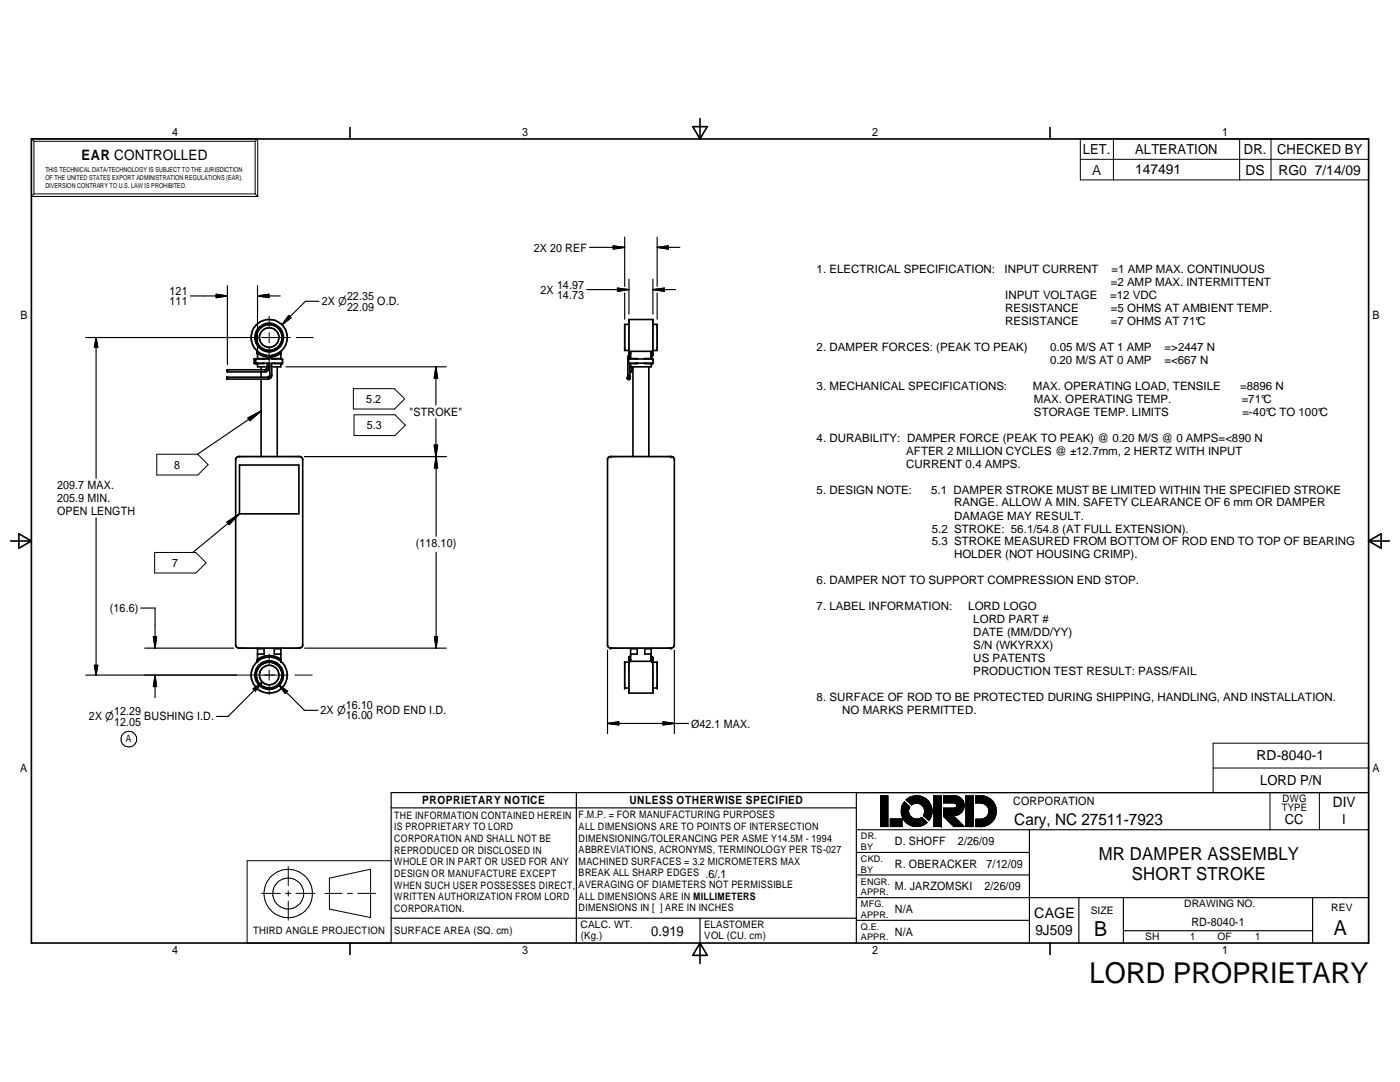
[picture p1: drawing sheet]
<svg xmlns="http://www.w3.org/2000/svg" width="279mm" height="216mm" viewBox="0 0 279 216" stroke-linecap="round" stroke-linejoin="round" font-family="sans-serif">
<g fill="none" stroke="#000" stroke-width=".33">
<path d="M6.3 27.7h266.8v160.5h-266.8zM69.8 25.4v2.3M138.3 25.3h2.8l-1.4 2.4zM139.7 23.7v4M209.5 25.4v2.3M51 71.6v.9M51 72.4l.1 .1M51.1 71.6v.1M51.1 67.1a2.59 2.59 0 0 0 2.6 2.8 2.59 2.59 0 0 0 2.6-2.8M51.3 66.5l-.2 .6M51.4 70.1v1.5M51.4 72.5v.7h1.9"/>
<path d="M51.4 70.4l.9 .6 1 .2M51.4 71.5l1.3 .1M51.4 71.6h-.7l.1 1 1.9-.1M51.6 65.9l-.3 .6M52 65.4l-.4 .5M52.1 73.2v.6M52.1 74.2v1.1M52.1 75.6v15.5M53.3 72.5v.9l-.1 .3-.3 .1h-7.5v.4l7.7-.1a.72 .72 0 0 0 .6-.7v-.9M53.3 71.4v.2M53.4 64.8h.7M53.4 64.8a2.62 2.62 0 0 0-1.8 1.1"/>
<path d="M53.4 64.8l-.6 .1M53.7 71.2h.1M53.7 73.2h.1M53.7 71.4v.2M54.1 64.8a2.66 2.66 0 0 1 1.8 1.1M54.1 64.8l.6 .1M54.1 70.9a3.6 3.6 0 0 0 2.6-5.5 3.6 3.6 0 0 0-6.1 0 3.6 3.6 0 0 0 2.6 5.5l.7 .1M54.2 71v.6l2.2 .1v.7l-2.2 .1v2.5a.65 .65 0 0 1-.6 .6h-8.3v-.3l8.3-.1 .2-.3v-2.4h-2.9v-.9h2.9v-.6M54.7 72.5l1.3 .1M55.3 73.2v17.9M55.5 65.4l.4 .5M55.9 65.9l.3 .6"/>
<path d="M56 70.4l-1 .6-.8 .2M56 70.1v1.5M56 72.5v.7h-1.8M56 71.5l-1.3 .1M56.2 66.5l.1 .6M56.3 71.6v.1M125.3 71.1v.1M125.4 71.7h4.9v.7l-4.8 .1zM125.5 70.9v-7.1h4.8v7.1l-.3 .1M125.5 64.7h-.8v5.2h.8M125.5 70.9l-.2 .3v4.2M125.5 71.6v.1"/>
<path d="M125.6 70.1h4.6M125.6 70.1v.8M125.6 70.1l.1 .1M125.7 72.5l-.1 3.1h-.4l.1-.3M125.7 70.3l.2 .1v1.2M125.7 70.2v.1M125.9 72.5v.7h4.1v-.7M125.9 71.5l1.3 .1M125.9 71.2l-.2 .1v.3M125.9 74.2h.1M126.1 73.2l-.1 .9-.3 .1M126.3 73.2v17.9"/>
<path d="M127.2 72.5l-1.3 .1M128.7 72.5l1.3 .1M129.5 73.2v17.9M130 71.5l-1.3 .1M130.1 70.1l-.1 .2v1.3M130.2 71.6l.1 .1M130.3 64.7h.8v5.2h-.8M47.2 91.4l.3-.3h12.4l.5 .4v37.3l-.4 .4-12.3 .1-.6-.4-.1-37.3zM47.8 92.8h11.8v9.7h-11.8zM121.5 91.2l.2-.1h12.4l.4 .4 .1 37.3-.4 .4-12.3 .1-.6-.4-.1-37.3zM2.1 107.9h4.2M3.8 106.5l2.5 1.4-2.5 1.5z"/>
<path d="M273.1 107.9h4.2M273.1 107.9l2.5-1.4v2.9zM51.1 134.3v.7M51.1 135l.2 .6M51.1 135l.1 .3M51.2 135.3l.1 .3M51.3 135.6l.3 .5M51.4 129.3v2.7M51.4 129.5h1.3v1h-1.3M51.4 131.6a3.8 3.8 0 0 1 4.6 0M51.5 133.4l-.4 .9M51.6 136.1a2.73 2.73 0 0 0 1.8 1.2"/>
<path d="M51.6 136.1l.4 .5M51.6 133.1l-.1 .3M52.1 132.7l-.5 .4M52.1 132.7a2.61 2.61 0 0 1 3.2 0M52.8 137.1l.6 .2M53.4 137.3h.7M54.7 137.1l-.6 .2M55.3 132.7l.5 .4M55.8 133.1l.2 .3M55.9 136.1a2.77 2.77 0 0 1-1.8 1.2M55.9 136.1l-.4 .5M56 133.4l.3 .9"/>
<path d="M56 129.3v2.7M56 129.5h-1.3v1h1.3M56.3 134.3v1l-.4 .8M125.5 132.1h-.8v5.2h.8M125.6 131.1v.9h4.6M125.6 131.9h.1M125.9 129.5h1.3v1h-1.3M125.9 129.3v2.3l-.3 .3M125.9 130.9l-.3 .2M130 129.3v2.4l.1 .3M130 129.5h-1.3v1h1.3M130 131l.3 .1v7.2h-4.8l.1-7.2"/>
<path d="M130.3 132.1h.8v5.2h-.8M69.8 188.2v2.3M139.7 188.2v4M139.7 188.2l1.4 2.4h-2.8zM209.5 188.2v2.3"/>
<circle cx="53.7" cy="67.4" r="2.85"/>
<circle cx="53.7" cy="67.4" r="1.94"/>
<circle cx="53.7" cy="134.7" r="1.93"/>
<circle cx="53.7" cy="134.7" r="3.6"/>
<circle cx="53.7" cy="134.7" r="2.84"/>
</g>
<g fill="#000">
<circle cx="45.3" cy="75.3" r=".16"/>
<circle cx="51.1" cy="71.6" r=".16"/>
<circle cx="51.1" cy="72.5" r=".16"/>
<circle cx="51.4" cy="70.1" r=".16"/>
<circle cx="51.4" cy="70.2" r=".16"/>
<circle cx="51.4" cy="70.3" r=".16"/>
<circle cx="51.4" cy="70.4" r=".16"/>
<circle cx="56" cy="70.3" r=".16"/>
<circle cx="56" cy="70.2" r=".16"/>
<circle cx="56" cy="70.4" r=".16"/>
<circle cx="56" cy="70.1" r=".16"/>
<circle cx="56.3" cy="71.6" r=".16"/>
<circle cx="56.3" cy="72.5" r=".16"/>
<circle cx="125.3" cy="75.4" r=".16"/>
<circle cx="125.5" cy="75.6" r=".16"/>
<circle cx="125.6" cy="70.1" r=".16"/>
<circle cx="125.6" cy="70.2" r=".16"/>
<circle cx="125.7" cy="70.3" r=".16"/>
<circle cx="125.7" cy="74.2" r=".16"/>
<circle cx="125.7" cy="75.4" r=".16"/>
<circle cx="125.7" cy="75.5" r=".16"/>
<circle cx="125.8" cy="70.4" r=".16"/>
<circle cx="125.8" cy="70.3" r=".16"/>
<circle cx="126" cy="74.1" r=".16"/>
<circle cx="130" cy="70.3" r=".16"/>
<circle cx="130" cy="70.4" r=".16"/>
<circle cx="130" cy="71.1" r=".16"/>
<circle cx="130" cy="71" r=".16"/>
<circle cx="130" cy="70.2" r=".16"/>
<circle cx="130.1" cy="70.1" r=".16"/>
<circle cx="130.1" cy="70.9" r=".16"/>
<circle cx="130.2" cy="70.9" r=".16"/>
<circle cx="130.2" cy="70.1" r=".16"/>
<circle cx="130.2" cy="71.6" r=".16"/>
<circle cx="130.2" cy="72.5" r=".16"/>
<circle cx="121.9" cy="91.1" r=".16"/>
<circle cx="133.9" cy="91.1" r=".16"/>
<circle cx="51.4" cy="131.7" r=".16"/>
<circle cx="51.4" cy="131.6" r=".16"/>
<circle cx="51.4" cy="131.9" r=".16"/>
<circle cx="51.4" cy="131.8" r=".16"/>
<circle cx="56" cy="131.9" r=".16"/>
<circle cx="56" cy="131.8" r=".16"/>
<circle cx="56" cy="131.7" r=".16"/>
<circle cx="56" cy="131.6" r=".16"/>
<circle cx="121.9" cy="129.3" r=".16"/>
<circle cx="124.7" cy="137.3" r=".16"/>
<circle cx="124.7" cy="132.1" r=".16"/>
<circle cx="125.6" cy="131.9" r=".16"/>
<circle cx="125.7" cy="131.8" r=".16"/>
<circle cx="125.7" cy="131.7" r=".16"/>
<circle cx="125.8" cy="131.7" r=".16"/>
<circle cx="125.8" cy="131.6" r=".16"/>
<circle cx="130" cy="131.7" r=".16"/>
<circle cx="130" cy="131" r=".16"/>
<circle cx="130" cy="130.9" r=".16"/>
<circle cx="130" cy="131.1" r=".16"/>
<circle cx="130" cy="131.8" r=".16"/>
<circle cx="130" cy="131.9" r=".16"/>
<circle cx="130.1" cy="131.1" r=".16"/>
<circle cx="130.1" cy="131.9" r=".16"/>
<circle cx="130.2" cy="131.1" r=".16"/>
<circle cx="130.2" cy="132" r=".16"/>
<circle cx="131.1" cy="137.3" r=".16"/>
<circle cx="131.1" cy="132.1" r=".16"/>
<circle cx="133.9" cy="129.3" r=".16"/>
</g>
<g fill="#000">
<path d="M43.1 58.7l2.3 .4-2.3 .3zM51.4 59.1l2.3-.4v.7zM122.4 49.1l2.3 .3-2.3 .3zM123.2 57.5l2.3 .3-2.3 .3zM130.3 57.8l2.3-.3v.6zM131.1 49.4l2.3-.3v.6zM19.2 67.4l.3 1.9h-.7zM57.6 62.9l.5 .5-1.8 1.4zM87 73.2l.3 2.2h-.6zM49.5 83.4l2.6-1.4-2.2 1.9zM86.7 88.8h.6l-.3 2.3zM87 91.1l.3 2.3h-.6z"/>
<path d="M45.3 104.2l2.5-1.7-2.1 2.2zM18.8 132.8h.7l-.3 1.9zM30.6 127h.6l-.3 2.3zM30.9 134.7l.3 2.3h-.6zM50.5 137.5l1.9-1.4-1.4 1.8zM55.5 136.6l1.9 1.3-.5 .5zM86.7 127h.6l-.3 2.3zM121.2 144.4l2.3-.4v.7zM132.3 144l2.3 .4-2.3 .3zM175.7 158.8h1.5v6.1zM180.8 159.6l.3-.2 .8 1.2zM181.1 159.4l1 1.1-.2 .1z"/>
<path d="M181.1 159.4l.2-.1 .8 1.2zM181.3 159.3l.3-.2 .5 1.4zM181.6 159.1l.7 1.3-.2 .1zM181.6 159.1l.2-.1 .5 1.4zM181.8 159l.7 1.3-.2 .1zM181.8 159l.3-.1 .4 1.4zM182.1 158.9l.6 1.4h-.2zM182.1 158.9l.3-.1 .3 1.5zM182.4 158.8h.3v1.5zM182.7 158.8l.2 1.4-.2 .1zM182.7 158.8h.3l-.1 1.4zM183 158.8l.1 1.5-.2-.1z"/>
<path d="M183 158.8h.3l-.2 1.5zM183.3 158.8h.3l-.5 1.5zM183.6 158.8l.3 .1-.8 1.4zM183.9 158.9l.2 .1-1 1.3zM184.1 159l.3 .2-1.3 1.1zM183.1 160.3l1.3-1.1 .3 .1zM183.1 160.3l1.6-1 .2 .2zM183.1 160.3l1.8-.8 .2 .2zM183.1 160.3l2-.6 .2 .2zM183.3 160.3l2-.4zM183.7 160.4l1.6-.5-1.4 .7zM183.9 160.6l1.4-.7-1.3 .8z"/>
<path d="M184.1 160.8l1.2-.9 .2 .2zM186.4 158.8h1.5v6.1zM188.3 158.8h2.2l-2.2 1.4zM188.3 160.2l2.2-1.4v1.4zM190.5 158.8h.2l-.2 1.4zM190.7 158.8h.2l-.4 1.4zM190.9 158.8l.3 .1-.7 1.3zM191.2 158.9l.1 .1-.8 1.2zM191.3 159l.3 .1-1.1 1.1zM190.5 160.2l1.1-1.1 .1 .2zM190.5 160.2l1.2-.9 .2 .1zM190.5 160.2l1.4-.8 .2 .2z"/>
<path d="M190.5 160.2l1.6-.6 .1 .2zM190.5 160.2l1.7-.4zM190.6 160.3l1.6-.5zM190.8 160.4l1.4-.6-1.4 .7zM190.8 160.5l1.4-.7-1.3 .8zM190.9 160.6l1.3-.8 .1 .3zM192.7 158.8h1.6v6.1zM196 158.8h.3l-.6 1.4zM196.9 159l.2 .1-1.4 1.1zM195.7 160.2l2-.8 .2 .2zM175.7 158.8l1.5 6.1h-1.5zM177.7 163.4l2.3 1.5h-2.3z"/>
<path d="M177.7 163.4h2.3v1.5zM179.9 162.2l1.4-.2 .1 .2zM179.9 161.9l1.4 .1-1.4 .2zM179.9 161.9l1.4-.1v.2zM179.9 161.6l1.4 .2-1.4 .1zM179.9 161.3l1.4 .5-1.4-.2zM179.9 162.5l1.5-.3v.1zM179.9 162.2h1.5l-1.5 .3zM179.9 161.3l1.5 .2-.1 .3zM180 161l1.4 .5-1.5-.2zM180 161l1.4 .4v.1zM180 160.7l1.4 .7-1.4-.4z"/>
<path d="M179.9 162.5l1.5-.2-1.4 .5zM180 160.7l1.5 .5-.1 .2zM180.2 160.5l1.3 .7-1.5-.5zM180.1 163.1l1.3-.8 .1 .3zM180 162.8l1.4-.5-1.3 .8zM180.2 160.5l1.4 .5-.1 .2zM180.3 160.2l1.3 .8-1.4-.5zM180.3 163.4l1.2-.8 .1 .1zM180.1 163.1l1.4-.5-1.2 .8zM180.5 160l1.1 1-1.3-.8zM180.3 163.4l1.3-.7-1.2 .9zM180.8 164l1.6-.6h.2z"/>
<path d="M180.8 164l1.4-.7 .2 .1zM180.8 164l1.1-1 .1 .2zM181.7 162.9l.2 .1-1.1 1zM180.8 164l1.8-.6-1.6 .9zM181 164.3l1.6-.9-1.4 1zM181.2 164.4l1.4-1-1.2 1.1zM180.4 163.6l1.2-.9 .1 .2zM180.4 163.6l1.3-.7-1.1 .9zM180.6 163.8l1.1-.9-.9 1.1zM181.4 164.5l1.2-1.1-.9 1.3zM182.6 163.4l-.6 1.4-.3-.1zM180.8 164l1.2-.8 .2 .1z"/>
<path d="M182.6 163.4h.2l-.5 1.5zM182.6 163.4l-.3 1.5-.3-.1zM182.8 163.4l-.2 1.5h-.3zM182.8 163.4h.2l-.1 1.5zM182.8 163.4l.1 1.5h-.3zM183 163.4h.2v1.5zM183 163.4l.2 1.5h-.3zM183.2 163.4l.3 1.5h-.3zM183.5 160.4l1.8-.5-1.6 .5zM183.2 163.4h.2l.4 1.4zM183.2 163.4l.6 1.4-.3 .1zM184 160.7l1.3-.8-1.2 .9z"/>
<path d="M183.4 163.4l.2-.1 .5 1.4zM183.4 163.4l.7 1.3-.3 .1zM183.6 163.3l.2-.1 .5 1.4zM183.6 163.3l.7 1.3-.2 .1zM183.8 163.2l.8 1.3-.3 .1zM183.8 163.2l.1-.1 .9 1.2zM183.8 163.2l1 1.1-.2 .2zM183.9 163.1l1.1 1-.2 .2zM184.1 160.8l1.4-.7-1.2 .9zM184.3 161l1.2-.9 .1 .3zM184.3 162.7l1.2 .8-.1 .2zM184.3 161l1.3-.6-1.2 .8z"/>
<path d="M184.4 161.2l1.2-.8 .2 .3zM184.4 162.6l1.3 .6-1.4-.5zM184.3 162.7l1.4 .5-.2 .3zM184.4 161.2l1.4-.5-1.4 .6zM184.4 161.3l1.4-.6 .1 .3zM184.4 162.3l1.4 .7-1.4-.4zM184.4 162.6l1.4 .4-.1 .2zM184.4 161.3l1.5-.3 .1 .2zM184.5 162.1l1.4 .5-1.5-.3zM184.4 162.3l1.5 .3-.1 .4zM184.4 161.3l1.6-.1-1.5 .3zM184.5 161.5l1.5-.3v.3z"/>
<path d="M184.5 162.1l1.5 .3-.1 .2zM184.5 161.5h1.5l-1.5 .3zM184.5 161.8l1.5-.3v.3zM184.5 161.8h1.5l-1.5 .2zM184.5 162l1.5-.2v.3zM184.5 162l1.5 .1h-1.5zM184.5 162.1h1.5v.3zM186.4 158.8l1.5 6.1h-1.5zM188.3 162.9h2.1l-.1 2zM190.4 162.9l2 2h-2.1zM190.5 161.2l-.1 1.6zM188.3 161.2h2.2l-.1 1.6z"/>
<path d="M188.3 161.2l2.1 1.6-2.1 .1zM190.5 161.2l-.1 1.5zM190.7 160.3l1.5-.5zM190.5 161.2h.1l.1 1.5zM190.5 161.2l.2 1.5h-.2zM190.6 161.2l.4 1.4zM190.6 161.2l.4 1.4-.3 .1zM190.7 161.2l.5 1.4h-.2zM190.7 161.2l.1-.1 .6 1.4zM190.7 161.2l.7 1.3-.2 .1zM190.8 161.1l.8 1.2-.2 .2zM190.8 161l1 1.2z"/>
<path d="M190.8 161.1l1 1.1-.2 .1zM190.8 161l1.1 1.1-.1 .1zM190.8 161h.1l1.2 .8zM190.8 161l1.3 .8-.2 .3zM190.9 161l1.3 .6-.1 .2zM190.9 160.6l1.4-.5-1.4 .6zM190.9 160.7l1.4-.6 .1 .2zM190.9 160.8l1.4 .7-1.4-.5zM190.9 161l1.4 .5-.1 .1zM190.9 160.7l1.5-.4v.2zM190.9 160.8l1.5 .4-.1 .3zM190.9 160.7l1.5-.2v.2z"/>
<path d="M190.9 160.8l1.5 .2v.2zM190.9 160.7h1.5l-1.5 .1zM190.9 160.8l1.5-.1v.3zM192.7 158.8l1.6 6.1h-1.6zM195.7 163.4l.3 1.5h-1.3zM194.7 163.4h1l-1 1.5zM194.7 158.8h1l-1 1.4zM194.7 164.9h1.3zM195.7 163.4h.3v1.5zM195.7 160.2l2.2-.6 .2 .3zM195.7 160.2l1.7-.9 .3 .1zM195.7 160.2l1.4-1.1 .3 .2z"/>
<path d="M196.6 158.9l.3 .1-1.2 1.2zM196.3 158.8l.3 .1-.9 1.3zM195.7 158.8h.3l-.3 1.4zM195.7 158.8v1.4h-1zM196 163.4l.3 1.5h-.3zM196 163.4h.2l.1 1.5zM196.2 163.4l.4 1.4-.3 .1zM196.2 163.4h.2l.2 1.4zM196.4 163.4l.5 1.3-.3 .1zM196.4 163.4l.2-.2 .3 1.5zM196.6 163.2l.5 1.4-.2 .1zM196.6 163.2l.1-.1 .4 1.5z"/>
<path d="M196.4 160.4l1.9-.3-1.7 .4zM196.7 163.1l.7 1.3-.3 .2zM196.7 163.1l1 1.2-.3 .1zM196.7 163.1l.2-.1 .8 1.3zM196.6 160.5l1.7-.4-1.6 .5zM196.9 163l1 1.1-.2 .2zM196.9 163l.1-.1 .9 1.2zM196.7 160.6l1.6-.5-1.4 .6zM197 162.9l1.1 1-.2 .2zM197.1 162.6l1 1.3-1.1-1zM196.9 160.7l1.4-.6-1.3 .8zM197.1 162.6l1.2 1.1-.2 .2z"/>
<path d="M197.1 162.6l1.3 .8-.1 .3zM197.2 162.5l1.2 .9-1.3-.8zM197.1 161.1l1.2-1 .1 .2zM197 160.9l1.3-.8-1.2 1zM197.2 162.5l1.3 .7-.1 .2zM197.3 162.3l1.2 .9-1.3-.7zM197.2 161.2l1.2-.9 .1 .3zM197.1 161.1l1.3-.8-1.2 .9zM197.3 162.3l1.4 .6-.2 .3zM197.3 162.3l1.5 .3-.1 .3zM197.3 162.1l1.5 .5-1.5-.3zM197.3 162.1l1.5 .2v.3z"/>
<path d="M197.3 162.1l1.5-.1v.3zM197.4 161.8l1.4 .2-1.5 .1zM197.3 161.6l1.5-.2v.3zM197.3 161.6l1.5-.5v.3zM197.3 161.5l1.5-.4-1.5 .5zM197.3 161.5l1.4-.6 .1 .2zM197.3 161.5l1.2-.9 .2 .3zM197.2 161.2l1.3-.6-1.2 .9zM197.4 161.8l1.4-.1v.3zM197.3 161.6l1.5 .1-1.4 .1z"/>
</g>
<g fill="none" stroke="#000" stroke-width=".2">
<path d="M6.3 27.7l.5 .5M6.3 27.7v11.5M6.3 27.7h45.1M6.3 39.2h45.1M6.8 38.7l-.5 .5M6.8 28.2v10.5M6.8 38.7h44.1M6.8 28.2h44.1M50.9 38.7l.5 .5M50.9 28.2v10.5M51.4 27.7l-.5 .5M51.4 27.7v11.5"/>
<path d="M215.6 27.7h57.5v8.2h-57.5zM215.6 31.8h57.5M222.2 27.7v8.2M247.4 27.7v8.2M253.7 27.7v8.2M49.4 67.4h2.2M52.2 67.4h3.4M53.7 63.1v2.2M53.7 66.3v2.1M53.7 69.4v3.8M55.8 67.4h2.2M59.1 67.4h3.4"/>
<path d="M70.5 77.6h8.2l2.1 2-2.1 2h-8.2zM31.3 90.6h8.2l2 2.1-2 2.1h-8.2zM70.7 82.8h8.1l2.1 2-2.1 2.1h-8.1zM30.9 110.2h8.2l2 2.1-2 2h-8.2zM47.2 134.7h4.4M51.9 134.7h3.5M53.7 130.5v2.1M53.7 133.7v2M53.7 136.8v1.8M55.8 134.7h1.7M58.8 134.7h3.5M175.7 158.8h1.5v6.1h-1.5v-6.1"/>
<path d="M175.7 158.8l1.5 6.1h-1.5zM175.7 158.8h1.5v6.1zM180.5 160l1.1 1-1.3-.8zM180.5 160l1.1 1a1.62 1.62 0 0 0 .3 2 1.62 1.62 0 0 0 2 .1l1.1 1a3.1 3.1 0 0 1-4.1 0 3.1 3.1 0 0 1-.4-4.1zM180.8 159.6l.3-.2 .8 1.2zM180.8 159.6a3.1 3.1 0 0 1 4.2 0 3.1 3.1 0 0 1 .4 4.1l-1.1-1a1.59 1.59 0 0 0-.3-2 1.59 1.59 0 0 0-2.1-.1zM181.1 159.4l1 1.1-.2 .1zM181.1 159.4l.2-.1 .8 1.2zM181.3 159.3l.3-.2 .5 1.4zM181.6 159.1l.7 1.3-.2 .1zM181.6 159.1l.2-.1 .5 1.4zM181.8 159l.7 1.3-.2 .1z"/>
<path d="M181.8 159l.3-.1 .4 1.4zM182.1 158.9l.6 1.4h-.2zM182.1 158.9l.3-.1 .3 1.5zM182.4 158.8h.3v1.5zM182.7 158.8l.2 1.4-.2 .1zM182.7 158.8h.3l-.1 1.4zM183 158.8l.1 1.5-.2-.1zM183 158.8h.3l-.2 1.5zM183.3 158.8h.3l-.5 1.5zM183.6 158.8l.3 .1-.8 1.4zM183.9 158.9l.2 .1-1 1.3zM184.1 159l.3 .2-1.3 1.1z"/>
<path d="M186.4 158.8h1.5v6.1zM186.4 158.8l1.5 6.1h-1.5zM186.4 158.8h1.5v6.1h-1.5zM188.3 158.8h2.2l-2.2 1.4zM190.5 158.8h.2l-.2 1.4zM190.7 158.8h.2l-.4 1.4zM190.9 158.8l.3 .1-.7 1.3zM191.2 158.9l.1 .1-.8 1.2zM191.3 159l.3 .1-1.1 1.1zM192.7 158.8h1.6v6.1zM192.7 158.8l1.6 6.1h-1.6zM192.7 158.8h1.6v6.1h-1.6z"/>
<path d="M194.7 158.8h1l-1 1.4zM194.7 158.8a3.6 3.6 0 0 1 2.7 .5 3.1 3.1 0 0 1 1.3 3.3 3.1 3.1 0 0 1-2.6 2.3h-1.4v-1.5a2.18 2.18 0 0 0 2.3-.5 1.64 1.64 0 0 0-1.3-2.7h-1zM195.7 158.8h.3l-.3 1.4zM195.7 158.8v1.4h-1zM196 158.8h.3l-.6 1.4zM196.3 158.8l.3 .1-.9 1.3zM196.6 158.9l.3 .1-1.2 1.2zM196.9 159l.2 .1-1.4 1.1zM242.1 158.2v-9.9h31v9.9M242.1 153.2h31M253.4 158.2v7.4M263.3 158.2v7.4"/>
<path d="M52.2 178.3h3.8M57 178.3h1M57.5 172.9v3.8M57.5 177.8v1M57.5 179.8v3.8M59.1 178.3h3.8M64.9 178.3h3.4M65.7 175.2l8.3-1.8v9.7l-8.3-1.7zM69.3 178.3h1.1M71.4 178.3h3.6M78.1 171.7h-28.8v16.5h28.8M177.7 163.4l2.3 1.5h-2.3z"/>
<path d="M177.7 163.4h2.3v1.5zM177.7 163.4h2.3v1.5h-2.3zM179.9 162.2h1.5l-1.5 .3zM179.9 162.2l1.4-.2 .1 .2zM179.9 161.9l1.4 .1-1.4 .2zM179.9 161.9l1.4-.1v.2zM179.9 161.6l1.4 .2-1.4 .1zM179.9 162.5l1.5-.2-1.4 .5zM179.9 162.5l1.5-.3v.1zM179.9 161.3l1.4 .5-1.4-.2zM179.9 161.3l1.5 .2-.1 .3zM180 161l1.4 .5-1.5-.2z"/>
<path d="M180 161l1.4 .4v.1zM180 162.8l1.4-.5-1.3 .8zM180 160.7l1.4 .7-1.4-.4zM180 160.7l1.5 .5-.1 .2zM180.1 163.1l1.4-.5-1.2 .8zM180.1 163.1l1.3-.8 .1 .3zM180.2 160.5l1.3 .7-1.5-.5zM180.2 160.5l1.4 .5-.1 .2zM180.3 163.4l1.3-.7-1.2 .9zM180.3 163.4l1.2-.8 .1 .1zM180.3 160.2l1.3 .8-1.4-.5zM180.4 163.6l1.2-.9 .1 .2z"/>
<path d="M180.4 163.6l1.3-.7-1.1 .9zM180.6 163.8l1.1-.9-.9 1.1zM180.8 164l1.8-.6-1.6 .9zM180.8 164l1.6-.6h.2zM180.8 164l1.4-.7 .2 .1zM180.8 164l1.2-.8 .2 .1zM180.8 164l1.1-1 .1 .2zM181 164.3l1.6-.9-1.4 1zM181.2 164.4l1.4-1-1.2 1.1zM181.4 164.5l1.2-1.1-.9 1.3zM181.7 162.9l.2 .1-1.1 1zM182.6 163.4h.2l-.5 1.5z"/>
<path d="M182.6 163.4l-.3 1.5-.3-.1zM182.6 163.4l-.6 1.4-.3-.1zM182.8 163.4h.2l-.1 1.5zM182.8 163.4l.1 1.5h-.3zM182.8 163.4l-.2 1.5h-.3zM183 163.4h.2v1.5zM183 163.4l.2 1.5h-.3zM183.1 160.3l1.3-1.1 .3 .1zM183.1 160.3l1.6-1 .2 .2zM183.1 160.3l1.8-.8 .2 .2zM183.1 160.3l2-.6 .2 .2zM183.1 160.3l2.2-.4z"/>
<path d="M183.2 163.4h.2l.4 1.4zM183.2 163.4l.6 1.4-.3 .1zM183.2 163.4l.3 1.5h-.3zM183.3 160.3l2-.4zM183.4 163.4l.2-.1 .5 1.4zM183.4 163.4l.7 1.3-.3 .1zM183.5 160.4l1.8-.5-1.6 .5zM183.6 163.3l.2-.1 .5 1.4zM183.6 163.3l.7 1.3-.2 .1zM183.7 160.4l1.6-.5-1.4 .7zM183.8 163.2l.1-.1 .9 1.2zM183.8 163.2l1 1.1-.2 .2z"/>
<path d="M183.8 163.2l.8 1.3-.3 .1zM183.9 160.6l1.4-.7-1.3 .8zM183.9 163.1l1.1 1-.2 .2zM184 160.7l1.3-.8-1.2 .9zM184.1 160.8l1.2-.9 .2 .2zM184.1 160.8l1.4-.7-1.2 .9zM184.3 161l1.2-.9 .1 .3zM184.3 161l1.3-.6-1.2 .8zM184.3 162.7l1.4 .5-.2 .3zM184.3 162.7l1.2 .8-.1 .2zM184.4 161.2l1.2-.8 .2 .3zM184.4 161.2l1.4-.5-1.4 .6z"/>
<path d="M184.4 162.6l1.4 .4-.1 .2zM184.4 162.6l1.3 .6-1.4-.5zM184.4 161.3l1.4-.6 .1 .3zM184.4 161.3l1.5-.3 .1 .2zM184.4 161.3l1.6-.1-1.5 .3zM184.4 162.3l1.5 .3-.1 .4zM184.4 162.3l1.4 .7-1.4-.4zM184.5 161.5l1.5-.3v.3zM184.5 161.5h1.5l-1.5 .3zM184.5 162.1h1.5v.3zM184.5 162.1l1.5 .3-.1 .2zM184.5 162.1l1.4 .5-1.5-.3z"/>
<path d="M184.5 161.8l1.5-.3v.3zM184.5 161.8h1.5l-1.5 .2zM184.5 162l1.5-.2v.3zM184.5 162l1.5 .1h-1.5zM187.9 164.9h.1M188.3 160.2l2.2-1.4v1.4zM188.3 161.2h2.2l-.1 1.6zM188.3 161.2l2.1 1.6-2.1 .1zM188.3 162.9h2.1l-.1 2zM188.3 162.9h2.1zM188.3 162.9l2.1-.1zM188.3 162.9h2.1"/>
<path d="M188.3 162.8h2.1M190.4 162.9l2 2h-2.1l-2-2M190.4 162.8v.1M190.4 162.9l2 2h-2.1zM190.4 162.7a1.98 1.98 0 0 0 2-1.8 1.98 1.98 0 0 0-1.7-2.1h-2.4v1.4h2.2a.51 .51 0 0 1 .5 .5 .51 .51 0 0 1-.5 .5h-2.2v1.7M190.4 162.7v.1M190.5 160.2l1.1-1.1 .1 .2zM190.5 160.2l1.2-.9 .2 .1zM190.5 160.2l1.4-.8 .2 .2zM190.5 160.2l1.6-.6 .1 .2zM190.5 160.2l1.7-.4zM190.5 161.2h.1l.1 1.5z"/>
<path d="M190.5 161.2l.2 1.5h-.2zM190.5 161.2l-.1 1.5zM190.5 161.2l-.1 1.6zM190.6 160.3l1.6-.5zM190.6 161.2l.4 1.4zM190.6 161.2l.4 1.4-.3 .1zM190.7 160.3l1.5-.5zM190.7 161.2l.1-.1 .6 1.4zM190.7 161.2l.7 1.3-.2 .1zM190.7 161.2l.5 1.4h-.2zM190.8 160.4l1.4-.6-1.4 .7zM190.8 161.1l1 1.1-.2 .1z"/>
<path d="M190.8 161.1l.8 1.2-.2 .2zM190.8 160.5l1.4-.7-1.3 .8zM190.8 161h.1l1.2 .8zM190.8 161l1.3 .8-.2 .3zM190.8 161l1.1 1.1-.1 .1zM190.8 161l1 1.2zM190.9 160.6l1.3-.8 .1 .3zM190.9 160.6l1.4-.5-1.4 .6zM190.9 160.7l1.4-.6 .1 .2zM190.9 160.7l1.5-.4v.2zM190.9 160.7l1.5-.2v.2zM190.9 160.7h1.5l-1.5 .1z"/>
<path d="M190.9 160.8l1.5-.1v.3zM190.9 160.8l1.5 .2v.2zM190.9 160.8l1.5 .4-.1 .3zM190.9 160.8l1.4 .7-1.4-.5zM190.9 161l1.4 .5-.1 .1zM190.9 161l1.3 .6-.1 .2zM194.7 164.9h1.3zM194.7 163.4h1l-1 1.5zM195.7 163.4l.3 1.5h-1.3zM195.7 163.4h.3v1.5zM195.7 160.2l2.6-.1zM195.7 160.2l2.4-.3 .2 .2z"/>
<path d="M195.7 160.2l2.2-.6 .2 .3zM195.7 160.2l2-.8 .2 .2zM195.7 160.2l1.7-.9 .3 .1zM195.7 160.2l1.4-1.1 .3 .2zM196 163.4l.3 1.5h-.3zM196 163.4h.2l.1 1.5zM196 160.3l2.3-.2zM196.2 163.4l.4 1.4-.3 .1zM196.2 163.4h.2l.2 1.4zM196.2 160.3l2.1-.2zM196.4 163.4l.5 1.3-.3 .1zM196.4 163.4l.2-.2 .3 1.5z"/>
<path d="M196.4 160.4l1.9-.3-1.7 .4zM196.6 163.2l.5 1.4-.2 .1zM196.6 163.2l.1-.1 .4 1.5zM196.6 160.5l1.7-.4-1.6 .5zM196.7 163.1l.7 1.3-.3 .2zM196.7 163.1l1 1.2-.3 .1zM196.7 163.1l.2-.1 .8 1.3zM196.7 160.6l1.6-.5-1.4 .6zM196.9 163l1 1.1-.2 .2zM196.9 163l.1-.1 .9 1.2zM196.9 160.7l1.4-.6-1.3 .8zM197 162.9l1.1 1-.2 .2z"/>
<path d="M197 160.9l1.3-.8-1.2 1zM197.1 162.6l1 1.3-1.1-1zM197.1 162.6l1.2 1.1-.2 .2zM197.1 162.6l1.3 .8-.1 .3zM197.1 161.1l1.3-.8-1.2 .9zM197.1 161.1l1.2-1 .1 .2zM197.2 162.5l1.2 .9-1.3-.8zM197.2 162.5l1.3 .7-.1 .2zM197.2 161.2l1.3-.6-1.2 .9zM197.2 161.2l1.2-.9 .1 .3zM197.3 162.3l1.2 .9-1.3-.7zM197.3 162.3l1.4 .6-.2 .3z"/>
<path d="M197.3 162.3l1.5 .3-.1 .3zM197.3 162.1l1.5 .5-1.5-.3zM197.3 162.1l1.5 .2v.3zM197.3 162.1l1.5-.1v.3zM197.3 161.6l1.5 .1-1.4 .1zM197.3 161.6l1.5-.2v.3zM197.3 161.6l1.5-.5v.3zM197.3 161.5l1.5-.4-1.5 .5zM197.3 161.5l1.4-.6 .1 .2zM197.3 161.5l1.2-.9 .2 .3zM197.4 161.8l1.4 .2-1.5 .1zM197.4 161.8l1.4-.1v.3z"/>
<circle cx="25.7" cy="147.5" r="1.56"/>
<circle cx="57.5" cy="178.3" r="3.1"/>
<circle cx="57.5" cy="178.3" r="4.8"/>
</g>
<path d="M183.1 160.1h2.2" fill="none" stroke="#000" stroke-width=".42"/>
<path d="M196.2 160.2h2.1" fill="none" stroke="#000" stroke-width=".3"/>
<path d="M196 160.2h2.3" fill="none" stroke="#000" stroke-width=".25"/>
<path d="M195.7 160.2h2.6" fill="none" stroke="#000" stroke-width=".21"/>
<path d="M195.7 160h2.6" fill="none" stroke="#000" stroke-width=".38"/>
<g fill="none" stroke="#000" stroke-width=".23">
<path d="M38 59.1h7.4M43.1 58.7l2.3 .4-2.3 .3zM45.4 57v15.8M51.4 59.1l2.3-.4v.7zM51.4 59.1h4.5M51.4 57v10.3M117.1 57.8h8.4M117.6 49.4h7.1M122.4 49.1l2.3 .3-2.3 .3zM123.2 57.5l2.3 .3-2.3 .3zM124.7 47.3v9.8M124.7 58.5v5.2"/>
<path d="M125.5 55.7v7M130.3 57.8l2.3-.3v.6zM130.3 57.8h4.5M130.3 55.7v7M131.1 49.4l2.3-.3v.6zM131.1 49.4h4.6M131.1 47.3v9.8M131.1 58.5v5.2M17.1 67.4h32.3M19.2 67.4l.3 1.9h-.7zM19.2 67.4v28.1M51.4 67.4v4.1"/>
<path d="M57.1 73.2h32M57.6 62.9l.5 .5-1.8 1.4zM63.7 60.1h-2.7l-4.7 4.7M87 73.2l.3 2.2h-.6zM87 73.2v7.6M49.5 83.4l2.6-1.4-2.2 1.9zM52.1 82l-12.7 8.6M60.8 91.1h28.3M86.7 88.8h.6l-.3 2.3zM86.7 88.8h.6l-.6 4.6h.6zM87 83.5v23.5M87 91.1l.3 2.3h-.6z"/>
<path d="M19.2 103.3v31.4M45.3 104.2l2.5-1.7-2.1 2.2zM47.8 102.5l-9.3 7.7M87 110.2v19.1M17.1 134.7h30.1M18.8 132.8h.7l-.3 1.9zM28.1 121.3h2.8v8M28.9 129.3h17.8M30.6 127h.6l-.3 2.3zM30.9 134.7l.3 2.3h-.6zM30.9 134.7v4.5M50.5 137.5l1.9-1.4-1.4 1.8z"/>
<path d="M52.4 136.1l-6.9 6.9h-2.3M55.5 136.6l1.9 1.3-.5 .5zM55.5 136.6l5.2 5.1h2.8M60.8 129.3h28.3M86.7 127h.6l-.3 2.3zM121.2 129.7v16.7M134.6 129.7v16.7M115 158.2v30M121.2 144.4l2.3-.4v.7zM121.2 144.4h16.2M132.3 144l2.3 .4-2.3 .3zM170.9 158.2v30"/>
<path d="M78.1 161.2h92.8M170.9 179.1h102.2M170.9 170.1h34.5M170.9 165.6h102.2M170.9 174.6h34.5M205.4 165.6v22.6M215.3 179.1v9.1M224.2 179.1v9.1M262 179.1v9.1M78.1 188.2v-30h195v30M78.1 183.2h92.8M139.7 183.2v5"/>
<path d="M170.9 183.6h34.5M224.2 185.7h37.8"/>
</g>
<text font-size="5.7" x="217.5" y="196.1">LORD PROPRIETARY</text>
<g font-size="4.1">
<text x="218.4" y="186.9">B</text>
<text x="266.2" y="186.6">A</text>
</g>
<g font-size="3.6">
<text x="219.3" y="171.6">MR DAMPER ASSEMBLY</text>
<text x="225.9" y="175.6">SHORT STROKE</text>
</g>
<text font-size="3.2" x="202.4" y="164.7">Cary, NC 27511-7923</text>
<g font-size="2.9">
<text x="16.3" y="31.8">EAR CONTROLLED</text>
<text x="266" y="161">DIV</text>
<text x="206.4" y="183.1">CAGE</text>
<text x="206.7" y="186.6">9J509</text>
</g>
<g font-size="2.8">
<text x="216.1" y="30.7">LET.</text>
<text x="226.5" y="34.8">147491</text>
<text x="226.6" y="30.8">ALTERATION</text>
<text x="248.2" y="30.7">DR.</text>
<text x="248.6" y="34.8">DS</text>
<text x="254.9" y="30.8">CHECKED BY</text>
<text x="255.2" y="34.8">RG0 7/14/09</text>
<text x="250.8" y="151.7">RD-8040-1</text>
<text x="251.5" y="156.6">LORD P/N</text>
<text x="256.4" y="164.5">CC</text>
<text x="267.8" y="164.5">I</text>
<text x="130" y="186.9">0.919</text>
</g>
<text font-size="2.8" fill="#400040" x="218" y="34.8">A</text>
<g font-size="2.3">
<text x="34.3" y="27.1">4</text>
<text x="104.2" y="27.1">3</text>
<text x="174" y="27.1">2</text>
<text x="243.9" y="27.1">1</text>
<text x="106.5" y="50.2">2X 20 REF</text>
<text x="33.8" y="58.8">121</text>
<text x="69.3" y="59.9">22.35</text>
<text x="107.9" y="58.6">2X</text>
<text x="111.2" y="57.6">14.97</text>
<text x="111.2" y="59.6">14.73</text>
<text x="163" y="54.5">1. ELECTRICAL SPECIFICATION:</text>
<text x="200.5" y="54.5">INPUT CURRENT</text>
<text x="200.6" y="59.7">INPUT VOLTAGE</text>
<text x="221.5" y="59.7">=12 VDC</text>
<text x="221.7" y="57.1">=2 AMP MAX. INTERMITTENT</text>
<text x="221.8" y="54.5">=1 AMP MAX. CONTINUOUS</text>
<text x="4.1" y="63.6">B</text>
<text x="33.8" y="60.9">111</text>
<text x="64.2" y="60.9">2X ⌀</text>
<text x="69.3" y="62">22.09</text>
<text x="75.3" y="60.9">O.D.</text>
<text x="200.6" y="64.9">RESISTANCE</text>
<text x="200.6" y="62.3">RESISTANCE</text>
<text x="221.7" y="64.9">=7 OHMS AT 71°C</text>
<text x="221.7" y="62.3">=5 OHMS AT AMBIENT TEMP.</text>
<text x="273.9" y="63.6">B</text>
<text x="163" y="70.1">2. DAMPER FORCES: (PEAK TO PEAK)</text>
<text x="209.6" y="70.1">0.05 M/S AT 1 AMP</text>
<text x="232.4" y="70.1">=&gt;2447 N</text>
<text x="163" y="77.8">3. MECHANICAL SPECIFICATIONS:</text>
<text x="206.1" y="77.8">MAX. OPERATING LOAD, TENSILE</text>
<text x="209.6" y="72.6">0.20 M/S AT 0 AMP</text>
<text x="232.4" y="72.6">=&lt;667 N</text>
<text x="247.5" y="77.8">=8896 N</text>
<text x="73.1" y="80.5">5.2</text>
<text x="81.7" y="83">&quot;STROKE&quot;</text>
<text x="206.3" y="80.4">MAX. OPERATING TEMP.</text>
<text x="206.3" y="83">STORAGE TEMP. LIMITS</text>
<text x="247.8" y="80.4">=71°C</text>
<text x="247.9" y="83">=-40°C TO 100°C</text>
<text x="73.2" y="85.7">5.3</text>
<text x="163" y="88.1">4. DURABILITY: DAMPER FORCE (PEAK TO PEAK) @ 0.20 M/S @ 0 AMPS=&lt;890 N</text>
<text x="34.8" y="93.6">8</text>
<text x="180.8" y="90.7">AFTER 2 MILLION CYCLES @ ±12.7mm, 2 HERTZ WITH INPUT</text>
<text x="180.8" y="93.3">CURRENT 0.4 AMPS.</text>
<text x="11.4" y="97.7">209.7 MAX.</text>
<text x="11.4" y="100.2">205.9 MIN.</text>
<text x="163" y="98.5">5. DESIGN NOTE:</text>
<text x="185.8" y="98.5">5.1 DAMPER STROKE MUST BE LIMITED WITHIN THE SPECIFIED STROKE</text>
<text x="190.4" y="101">RANGE. ALLOW A MIN. SAFETY CLEARANCE OF 6 mm OR DAMPER</text>
<text x="11.4" y="102.8">OPEN LENGTH</text>
<text x="186" y="106.3">5.2 STROKE: 56.1/54.8 (AT FULL EXTENSION).</text>
<text x="190.4" y="103.7">DAMAGE MAY RESULT.</text>
<text x="34.4" y="113.1">7</text>
<text x="83" y="109.2">(118.10)</text>
<text x="186" y="108.8">5.3 STROKE MEASURED FROM BOTTOM OF ROD END TO TOP OF BEARING</text>
<text x="190.4" y="111.4">HOLDER (NOT HOUSING CRIMP).</text>
<text x="163" y="116.5">6. DAMPER NOT TO SUPPORT COMPRESSION END STOP.</text>
<text x="21.9" y="122.2">(16.6)</text>
<text x="163" y="121.8">7. LABEL INFORMATION:</text>
<text x="193.3" y="121.8">LORD LOGO</text>
<text x="194.2" y="124.3">LORD PART #</text>
<text x="194.2" y="126.9">DATE (MM/DD/YY)</text>
<text x="194.2" y="129.5">S/N (WKYRXX)</text>
<text x="194.2" y="132.1">US PATENTS</text>
<text x="194.2" y="134.7">PRODUCTION TEST RESULT: PASS/FAIL</text>
<text x="17.7" y="143.8">2X ⌀</text>
<text x="22.8" y="142.7">12.29</text>
<text x="28.8" y="143.8">BUSHING I.D.</text>
<text x="64" y="142.5">2X ⌀</text>
<text x="69" y="141.5">16.10</text>
<text x="69" y="143.6">16.00</text>
<text x="75.1" y="142.5">ROD END I.D.</text>
<text x="163" y="139.9">8. SURFACE OF ROD TO BE PROTECTED DURING SHIPPING, HANDLING, AND INSTALLATION.</text>
<text x="168.1" y="142.5">NO MARKS PERMITTED.</text>
<text x="22.8" y="144.8">12.05</text>
<text x="137.9" y="145.2">Ø42.1 MAX.</text>
<text x="4" y="154">A</text>
<text x="273.9" y="154">A</text>
<text x="84.3" y="160.5">PROPRIETARY NOTICE</text>
<text x="125.6" y="160.5">UNLESS OTHERWISE SPECIFIED</text>
<text x="202.2" y="160.7">CORPORATION</text>
<text x="178.6" y="168.7">D. SHOFF</text>
<text x="178.6" y="173.2">R. OBERACKER</text>
<text x="191.2" y="168.7">2/26/09</text>
<text x="196.9" y="173.2">7/12/09</text>
<text x="178.6" y="177.7">M. JARZOMSKI</text>
<text x="196.5" y="177.7">2/26/09</text>
<text x="178.6" y="182.2">N/A</text>
<text x="237.8" y="184.7">RD-8040-1</text>
<text x="34.3" y="190.5">4</text>
<text x="104.2" y="190.5">3</text>
<text x="174" y="190.5">2</text>
<text x="178.6" y="186.7">N/A</text>
<text x="243.9" y="190.5">1</text>
</g>
<g font-size="2">
<text x="25.1" y="148.1">A</text>
<text x="255.8" y="161.9">TYPE</text>
<text x="255.9" y="160.1">DWG</text>
<text x="78.7" y="163.4">THE INFORMATION CONTAINED HEREIN</text>
<text x="78.7" y="165.7">IS PROPRIETARY TO LORD</text>
<text x="115.5" y="163.2">F.M.P. = FOR MANUFACTURING PURPOSES</text>
<text x="115.5" y="165.6">ALL DIMENSIONS ARE TO POINTS OF INTERSECTION</text>
<text x="115.5" y="167.9">DIMENSIONING/TOLERANCING PER ASME Y14.5M - 1994</text>
<text x="78.7" y="168">CORPORATION AND SHALL NOT BE</text>
<text x="78.7" y="170.3">REPRODUCED OR DISCLOSED IN</text>
<text x="78.7" y="172.7">WHOLE OR IN PART OR USED FOR ANY</text>
<text x="115.5" y="170.2">ABBREVIATIONS, ACRONYMS, TERMINOLOGY PER TS-027</text>
<text x="115.5" y="172.6">MACHINED SURFACES = 3.2 MICROMETERS MAX</text>
<text x="78.7" y="175">DESIGN OR MANUFACTURE EXCEPT</text>
<text x="78.7" y="177.3">WHEN SUCH USER POSSESSES DIRECT,</text>
<text x="78.7" y="179.7">WRITTEN AUTHORIZATION FROM LORD</text>
<text x="115.5" y="174.9">BREAK ALL SHARP EDGES .6/.1</text>
<text x="115.5" y="177.2">AVERAGING OF DIAMETERS NOT PERMISSIBLE</text>
<text x="115.5" y="179.5">ALL DIMENSIONS ARE IN MILLIMETERS</text>
<text x="78.7" y="182">CORPORATION.</text>
<text x="115.5" y="181.9">DIMENSIONS IN [ ] ARE IN INCHES</text>
<text x="115.9" y="185.1">CALC. WT.</text>
<text x="140.5" y="185.1">ELASTOMER</text>
<text x="217.7" y="182.3">SIZE</text>
<text x="236.3" y="181">DRAWING NO.</text>
<text x="265.7" y="181.8">REV</text>
<text x="50.5" y="186.4">THIRD ANGLE PROJECTION</text>
<text x="78.7" y="186.4">SURFACE AREA (SQ. cm)</text>
<text x="116" y="187.5">(Kg.)</text>
<text x="140.5" y="187.4">VOL (CU. cm)</text>
<text x="228.6" y="187.7">SH</text>
<text x="237.5" y="187.7">1</text>
<text x="243" y="187.7">OF</text>
<text x="250.5" y="187.7">1</text>
</g>
<g font-size="1.8">
<text x="171.8" y="167.5">DR.</text>
<text x="171.8" y="172">CKD.</text>
<text x="171.8" y="169.6">BY</text>
<text x="171.8" y="174.1">BY</text>
<text x="171.8" y="176.6">ENGR.</text>
<text x="171.8" y="178.6">APPR.</text>
<text x="171.8" y="185.6">Q.E.</text>
<text x="171.8" y="181.1">MFG.</text>
<text x="171.8" y="183.1">APPR.</text>
<text x="171.8" y="187.7">APPR.</text>
</g>
<g font-size="1.4">
<text x="9.1" y="34.4">THIS TECHNICAL DATA/TECHNOLOGY IS SUBJECT TO THE JURISDICTION</text>
<text x="9.1" y="35.9">OF THE UNITED STATES EXPORT ADMINISTRATION REGULATIONS (EAR).</text>
<text x="9.1" y="37.5">DIVERSION CONTRARY TO U.S. LAW IS PROHIBITED.</text>
</g>
</svg>
